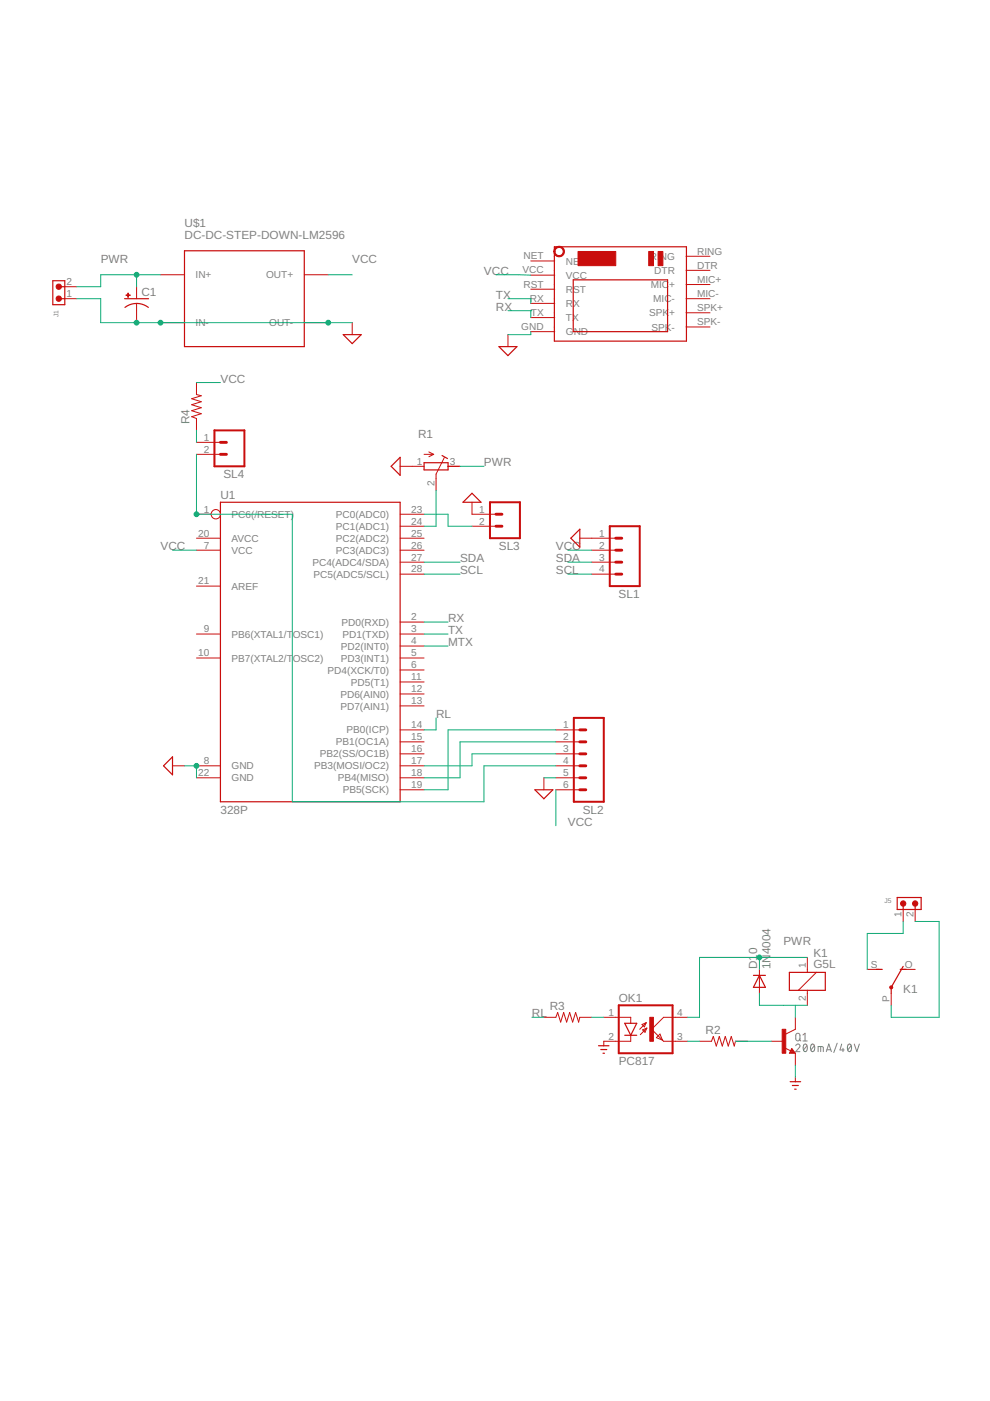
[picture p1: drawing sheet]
<svg xmlns="http://www.w3.org/2000/svg" width="210mm" height="297mm" viewBox="0 0 210 297" stroke-linecap="round" stroke-linejoin="round" font-family="sans-serif">
<g fill="none" stroke="#808080" stroke-width=".21">
<path d="M168.8 219.2l.4-.1 .3 .1 .1 1a.44 .44 0 0 1-.4 .5 .44 .44 0 0 1-.5-.5zM170.2 219.4l.5-.3v1.6M168.7 221.7a.44 .44 0 0 1 .7-.3 .44 .44 0 0 1 .1 .7l-.8 .9h.9M169.4 220.3l.4 .4M170.2 220.7h1M170.5 221.5l.2-.1a.95 .95 0 0 1 0 1.6 1 1 0 0 1-.2-1.5zM171.1 221.7l-.7 .9M172 221.5l.3-.1a.95 .95 0 0 1 0 1.6 1 1 0 0 1-.3-1.5zM172.7 221.7l-.8 .9M173.5 223v-1.1l1 .1 .1 1M174 221.9v1.1M175.2 223l.5-1.6 .6 1.6"/>
<path d="M175.3 222.6h.8M177.5 221.2l-.7 2M178.5 221.4l-.4 1.2h.9M178.7 222.2v.8M179.9 221.5l.2-.1a.95 .95 0 0 1 0 1.6 1 1 0 0 1-.2-1.5zM180.5 221.7l-.8 .9M181.1 221.4l.6 1.6 .5-1.6"/>
</g>
<g fill="none" stroke="#c90d0c" stroke-width=".25">
<path d="M11.2 59.5h2.5v5.1h-2.5zM39.1 53.2h25.4v20.3h-25.4zM117.5 52.3h28v20h-28zM121.5 59.3h20v11h-20zM12.5 63.3h1.2M12.5 60.8h1.2M26.4 63.3h5.1M26.5 65.2a4 4 0 0 1 5 0M72.8 71h3.8l-1.9 1.9zM105.8 73.5h3.8l-1.9 1.9zM84.8 97v3.8l-1.9-1.9zM89.9 98.1h5.1v1.5h-5.1z"/>
<path d="M93.7 96.6l1.2 .6M46.7 106.5h38.1v63.5h-38.1zM100.1 104.6l1.9 1.9h-3.8zM122.9 112.2v3.8l-1.9-1.9zM36.6 160.5v3.8l-1.9-1.9zM113.4 167.4h3.8l-1.9 2zM190.2 190.3h5.1v2.5h-5.1zM191.5 191.6v1.2M194 191.6v1.2M132.5 217h2.5l-1.3 2.5zM132.5 219.5h2.5M159.7 206.8h2.6"/>
<path d="M161 206.8l1.3 2.5h-2.6zM167.4 206.2h7.6v3.8h-7.6zM185.8 205.5h1.2M190.9 205.5h1.2M191.5 204.9l-2.5 4.4v1.3M126.9 221.7h2.2M127.4 222.5h1.3M127.8 223.3h.4M167.5 229.3h2.3M167.9 222.8l.1 .3h-.4l.3-.6 .5 .7h-.8M168 230.1h1.3M168.5 230.9h.3"/>
</g>
<g fill="none" stroke="#c90d0c" stroke-width=".21">
<path d="M34 58.3h5.1M64.5 58.3h5.1M112.5 55.3h5.1M112.5 58.3h5.1M145.5 57.3h5M145.5 54.3h5M13.7 63.3h2.6M13.7 60.8h2.6M29 60.8v2.5M29 64.3v4.1M34 68.4h5.1M64.5 68.4h5.1"/>
<path d="M74.7 68.4v2.6M107.7 71v2.5M112.5 61.3h5.1M112.5 64.3h5.1M112.5 67.3h5.1M112.5 70.3h5.1M145.5 63.3h5M145.5 69.3h5M145.5 66.3h5M145.5 60.3h5M41.7 96.3h5M41.7 93.8h5"/>
<path d="M41.7 81.1v2.6l1 .2-2.1 .6 2.1 .7-2.1 .6 2.1 .6-2.1 .7 2.1 .6-2.1 .6 1.1 .4v2.5M84.8 98.9h5.1M89.9 96.3h2M90.9 95.8l1 .5M91.9 96.3l-1 .5M94.2 97l-1.7 3.5v3.4M95 98.9h2.5M41.7 116.6h5M41.7 114.1h5M41.7 109h3.1M84.8 116.6h5.1M84.8 114.1h5.1"/>
<path d="M84.8 119.2h5.1M84.8 111.6h5.1M84.8 109h5.1M100.1 111.6h5.1M100.1 106.5v2.5h5.1M122.9 114.1h7.7M125.5 116.6h5.1M125.5 119.2h5.1M41.7 139.5h5M41.7 134.4h5M41.7 124.3h5M84.8 139.5h5.1"/>
<path d="M84.8 134.4h5.1M84.8 137h5.1M84.8 131.9h5.1M84.8 121.7h5.1M125.5 121.7h5.1M84.8 159.8h5.1M84.8 157.3h5.1M84.8 154.7h5.1M84.8 149.7h5.1M84.8 147.1h5.1M84.8 144.6h5.1M84.8 142h5.1"/>
<path d="M117.9 159.8h5M117.9 157.3h5M117.9 154.7h5M36.6 162.4h2.5M41.7 162.4h5M41.7 164.9h5M84.8 167.4h5.1M84.8 162.4h5.1M84.8 164.9h5.1M115.3 164.9v2.5M117.9 167.4h5M117.9 162.4h5"/>
<path d="M117.9 164.9h5M191.5 192.8v2.6M194 192.8v2.6M115.3 215.7h2.6l.3-1 .7 2 .6-2 .6 2 .7-2 .6 2 .6-2 .7 2 .2-1h2.6M128 215.7h5.7v1.3M133.7 219.5v1.3h-5.7v.9M136.1 217.2l.9-.4-.4 .9zM136.2 218.4l.9-.4-.3 .9zM137 216.8l-1.4 1.4M137.1 218l-1.3 1.4M139.9 219.2l.5 1.3-1.2-.5zM145.8 215.7h-5.1l-2.5 2.5 2.5 2.6h5.1"/>
<path d="M161 205.5v5.1M168.6 215.7v2.5l-2 1M171.2 203v3.2M171.2 210v3.1M173.1 206.2l-3.8 3.8M183.9 205.5h2.5M189 210.6v2.5M191.5 205.5h2.5M148.3 220.8h2.6l.3-1 .7 2 .6-2 .6 2 .7-2 .6 2 .6-2 .7 2 .2-1h2.6M163.6 220.8h2.5M166.4 222.2l1.2 .6M167.9 222.3l.7 1h-1.2z"/>
<path d="M168.6 223.3v2.5M168.6 228.4v.9"/>
<circle cx="45.8" cy="109" r=".99"/>
</g>
<g fill="#c90d0c" stroke="#c90d0c" stroke-width=".21">
<path d="M117.8 52.5a1.13 1.13 0 0 1 1.8 .3 1.13 1.13 0 0 1-.8 1.6 1.13 1.13 0 0 1-1.4-1.1h.3a.87 .87 0 0 1 1.2-.8 .87 .87 0 0 1 .2 1.4 .87 .87 0 0 1-1.4-.3v-.3h-.3z" fill-rule="evenodd"/>
<circle cx="12.5" cy="63.3" r=".57"/>
<circle cx="12.5" cy="60.8" r=".57"/>
<circle cx="188.9" cy="209.3" r=".33"/>
<circle cx="191.5" cy="191.6" r=".58"/>
<circle cx="194" cy="191.6" r=".57"/>
</g>
<g fill="#c90d0c" stroke="#c90d0c" stroke-width=".21">
<path d="M139.5 53.3h1v3h-1z"/>
<path d="M137.5 53.3h1.1v3h-1.1z"/>
<path d="M122.6 53.3h8v3h-8z"/>
<path d="M165.8 218.2h.8v5.1h-.8z"/>
<path d="M137.8 215.7h.7v5.1h-.7z"/>
<path d="M26.7 62.5h.9v.2h-.9z"/>
<path d="M27.1 62.1h.1v.9h-.1z"/>
</g>
<path d="M45.5 91.2h6.3v7.7h-6.3zM103.9 106.5h6.3v7.6h-6.3zM129.3 111.6h6.3v12.7h-6.3zM121.7 152.2h6.3v17.8h-6.3zM131.2 213.1h11.4v10.2h-11.4z" fill="none" stroke="#c90d0c" stroke-width=".42"/>
<g fill="none" stroke="#c90d0c" stroke-width=".61">
<path d="M46.7 96.3h1.3M46.7 93.8h1.3M105.2 111.6h1.2M105.2 109h1.2M130.6 119.2h1.2M130.6 116.6h1.2M130.6 114.1h1.2M130.6 121.7h1.2M122.9 159.8h1.3M122.9 157.3h1.3M122.9 154.7h1.3M122.9 164.9h1.3"/>
<path d="M122.9 162.4h1.3M122.9 167.4h1.3"/>
</g>
<g fill="none" stroke="#0dab76" stroke-width=".21">
<path d="M29 58.3v2.5M34 58.3h-12.6v2.5h-5.1M69.6 58.3h5.1M105.2 58.3h7.3M16.3 63.3h5.1v5.1h53.3M107.7 63.3h4.8v1M107.7 65.9h5.1M112.5 65.9v1.4M112.5 70.3v.7h-4.8M41.7 81.1h5M41.7 96.3v12.7h20.3v61h40.6v-7.6h15.3M41.7 91.2v2.6"/>
<path d="M97.5 98.9h5.1M36.6 116.6h5.1M89.9 109h5.1v2.6h5.1M89.9 119.2h7.6M92.5 103.9v7.7h-2.6M120.4 116.6h5.1M120.4 119.2h5.1M89.9 134.4h5.1M89.9 131.9h5.1M89.9 137h5.1M89.9 121.7h7.6M120.4 121.7h5.1"/>
<path d="M92.5 152.2v2.5h-2.6M117.9 159.8h-17.8v2.6h-10.2M117.9 157.3h-20.4v7.6h-7.6M117.9 154.7h-22.9v12.7h-5.1M39.1 162.4h2.6v2.5M115.3 164.9h2.6M117.9 167.4v7.7M191.5 195.4v2.5h-7.6v7.6M194 195.4h5.1v20.3h-10.1v-2.6M112.8 215.7h2.5M125.5 215.7h2.5M161 203v2.5"/>
<path d="M161 210.6v2.5h10.2M168.6 213.1v2.6M171.2 203h-22.9v12.7h-2.5M145.8 220.8h2.5M155.9 220.8h7.7M168.6 225.8v2.6"/>
</g>
<g fill="#0dab76" stroke="#0dab76" stroke-width=".21">
<circle cx="29" cy="68.4" r=".51"/>
<circle cx="34" cy="68.4" r=".51"/>
<circle cx="69.6" cy="68.4" r=".51"/>
<circle cx="41.7" cy="162.4" r=".51"/>
<circle cx="41.7" cy="109" r=".51"/>
<circle cx="29" cy="58.3" r=".51"/>
<circle cx="161" cy="203" r=".51"/>
</g>
<g font-size="2.5" fill="#808080">
<text x="39.1" y="50.6">DC-DC-STEP-DOWN-LM2596</text>
<text x="39.1" y="48.1">U$1</text>
<text x="21.3" y="55.7">PWR</text>
<text x="74.7" y="55.7">VCC</text>
<text x="102.6" y="58.2">VCC</text>
<text x="30" y="62.7">C1</text>
<text x="105.2" y="63.3">TX</text>
<text x="105.2" y="65.9">RX</text>
<text x="46.7" y="81.1">VCC</text>
<text x="40.2" y="90" transform="rotate(-90 40.2 90)">R4</text>
<text x="88.6" y="92.9">R1</text>
<text x="47.4" y="101.4">SL4</text>
<text x="102.6" y="98.9">PWR</text>
<text x="46.7" y="105.7">U1</text>
<text x="34" y="116.7">VCC</text>
<text x="97.5" y="119.2">SDA</text>
<text x="105.8" y="116.7">SL3</text>
<text x="117.8" y="116.7">VCC</text>
<text x="117.8" y="119.2">SDA</text>
<text x="97.5" y="121.7">SCL</text>
<text x="117.8" y="121.7">SCL</text>
<text x="95" y="131.9">RX</text>
<text x="131.2" y="126.8">SL1</text>
<text x="95" y="134.4">TX</text>
<text x="95" y="137">MTX</text>
<text x="92.5" y="152.2">RL</text>
<text x="46.7" y="172.5">328P</text>
<text x="123.5" y="172.5">SL2</text>
<text x="120.4" y="175.1">VCC</text>
<text x="160.5" y="202.3" transform="rotate(-90 160.5 202.3)">0</text>
<text x="163.3" y="202.3" transform="rotate(-90 163.3 202.3)">4004</text>
<text x="166.1" y="200.5">PWR</text>
<text x="172.4" y="203">K1</text>
<text x="160.5" y="205.5" transform="rotate(-90 160.5 205.5)">D1</text>
<text x="163.3" y="205.5" transform="rotate(-90 163.3 205.5)">1N</text>
<text x="172.4" y="205.2">G5L</text>
<text x="112.8" y="215.7">RL</text>
<text x="116.6" y="214.2">R3</text>
<text x="131.2" y="212.5">OK1</text>
<text x="191.5" y="210.6">K1</text>
<text x="149.6" y="219.3">R2</text>
<text x="131.2" y="225.8">PC817</text>
</g>
<g font-size="2.1" fill="#808080">
<text x="147.8" y="54">RING</text>
<text x="41.5" y="59">IN+</text>
<text x="56.4" y="59">OUT+</text>
<text x="110.8" y="58">VCC</text>
<text x="111" y="55">NET</text>
<text x="120" y="56.1">NE</text>
<text x="120" y="59.1">VCC</text>
<text x="137.8" y="55.1">RI</text>
<text x="138.7" y="58.1">DTR</text>
<text x="139.9" y="55.1">NG</text>
<text x="147.8" y="60">MIC+</text>
<text x="147.8" y="57">DTR</text>
<text x="14.1" y="63">1</text>
<text x="14.1" y="60.4">2</text>
<text x="111" y="61">RST</text>
<text x="112.3" y="64">RX</text>
<text x="120" y="62.1">RST</text>
<text x="120" y="65.1">RX</text>
<text x="138" y="61.1">MIC</text>
<text x="138.5" y="64.1">MIC-</text>
<text x="141.9" y="61.1">+</text>
<text x="147.8" y="66">SPK+</text>
<text x="147.8" y="63">MIC-</text>
<text x="41.5" y="69.2">IN-</text>
<text x="57.1" y="69.2">OUT-</text>
<text x="110.5" y="70">GND</text>
<text x="112.6" y="67">TX</text>
<text x="120" y="68.1">TX</text>
<text x="120" y="71.1">GND</text>
<text x="137.6" y="67.1">SPK</text>
<text x="138.2" y="70.1">SPK-</text>
<text x="141.9" y="67.1">+</text>
<text x="147.8" y="69">SPK-</text>
<text x="43.2" y="93.4">1</text>
<text x="43.2" y="96">2</text>
<text x="88.4" y="98.5">1</text>
<text x="95.3" y="98.5">3</text>
<text x="92.1" y="103" transform="rotate(-90 92.1 103)">2</text>
<text x="42" y="113.8">20</text>
<text x="43.2" y="108.7">1</text>
<text x="49.1" y="109.8">PC6(/RESET)</text>
<text x="71.2" y="112.3">PC1(ADC1)</text>
<text x="71.2" y="109.8">PC0(ADC0)</text>
<text x="87.2" y="113.8">25</text>
<text x="87.2" y="111.2">24</text>
<text x="87.2" y="108.7">23</text>
<text x="101.6" y="108.7">1</text>
<text x="101.6" y="111.2">2</text>
<text x="127" y="113.8">1</text>
<text x="43.2" y="116.3">7</text>
<text x="49.1" y="117.4">VCC</text>
<text x="49.1" y="114.9">AVCC</text>
<text x="66.2" y="120">PC4(ADC4/SDA)</text>
<text x="71.2" y="117.4">PC3(ADC3)</text>
<text x="71.2" y="114.9">PC2(ADC2)</text>
<text x="87.2" y="118.8">27</text>
<text x="87.2" y="116.3">26</text>
<text x="127" y="116.3">2</text>
<text x="127" y="118.8">3</text>
<text x="42" y="123.9">21</text>
<text x="49.1" y="125">AREF</text>
<text x="66.5" y="122.5">PC5(ADC5/SCL)</text>
<text x="87.2" y="121.4">28</text>
<text x="127" y="121.4">4</text>
<text x="87.2" y="131.5">2</text>
<text x="43.2" y="134.1">9</text>
<text x="49.1" y="135.2">PB6(XTAL1/T</text>
<text x="62.1" y="135.2">OSC1)</text>
<text x="72.3" y="137.7">PD2(INT0)</text>
<text x="72.4" y="132.7">PD0(RXD)</text>
<text x="72.6" y="135.2">PD1(TXD)</text>
<text x="87.2" y="136.6">4</text>
<text x="87.2" y="134.1">3</text>
<text x="42" y="139.2">10</text>
<text x="49.1" y="140.3">PB7(XTAL2/T</text>
<text x="62.1" y="140.3">OSC2)</text>
<text x="69.4" y="142.8">PD4(XCK/T0)</text>
<text x="72.3" y="140.3">PD3(INT1)</text>
<text x="87.2" y="141.7">6</text>
<text x="87.2" y="139.2">5</text>
<text x="72.2" y="147.9">PD6(AIN0)</text>
<text x="74.4" y="145.3">PD5(T1)</text>
<text x="87.2" y="149.3">13</text>
<text x="87.2" y="146.8">12</text>
<text x="87.2" y="144.2">11</text>
<text x="72.2" y="150.4">PD7(AIN1)</text>
<text x="73.5" y="155.5">PB0(ICP)</text>
<text x="87.2" y="154.4">14</text>
<text x="119.4" y="154.4">1</text>
<text x="67.8" y="160.6">PB2(SS/OC1B)</text>
<text x="71.2" y="158">PB1(OC1A)</text>
<text x="87.2" y="159.5">16</text>
<text x="87.2" y="156.9">15</text>
<text x="119.4" y="156.9">2</text>
<text x="119.4" y="159.5">3</text>
<text x="42" y="164.5">22</text>
<text x="43.2" y="162">8</text>
<text x="49.1" y="163.1">GND</text>
<text x="49.1" y="165.7">GND</text>
<text x="66.6" y="163.1">PB3(MOSI/OC2)</text>
<text x="71.6" y="165.7">PB4(MISO)</text>
<text x="87.2" y="167.1">19</text>
<text x="87.2" y="164.5">18</text>
<text x="87.2" y="162">17</text>
<text x="119.4" y="162">4</text>
<text x="119.4" y="164.5">5</text>
<text x="119.4" y="167.1">6</text>
<text x="72.7" y="168.2">PB5(SCK)</text>
<text x="191.1" y="194.4" transform="rotate(-90 191.1 194.4)">1</text>
<text x="193.7" y="194.4" transform="rotate(-90 193.7 194.4)">2</text>
<text x="170.8" y="205.2" transform="rotate(-90 170.8 205.2)">1</text>
<text x="184.6" y="205.2">S</text>
<text x="191.9" y="205.2">O</text>
<text x="129" y="215.3">1</text>
<text x="143.6" y="215.3">4</text>
<text x="170.8" y="212.2" transform="rotate(-90 170.8 212.2)">2</text>
<text x="188.6" y="212.4" transform="rotate(-90 188.6 212.4)">P</text>
<text x="129" y="220.4">2</text>
<text x="143.6" y="220.4">3</text>
</g>
<g font-size="1.4" fill="#808080">
<text x="12.4" y="67.3" transform="rotate(-90 12.4 67.3)">J1</text>
<text x="187.5" y="191.5">J5</text>
</g>
</svg>
